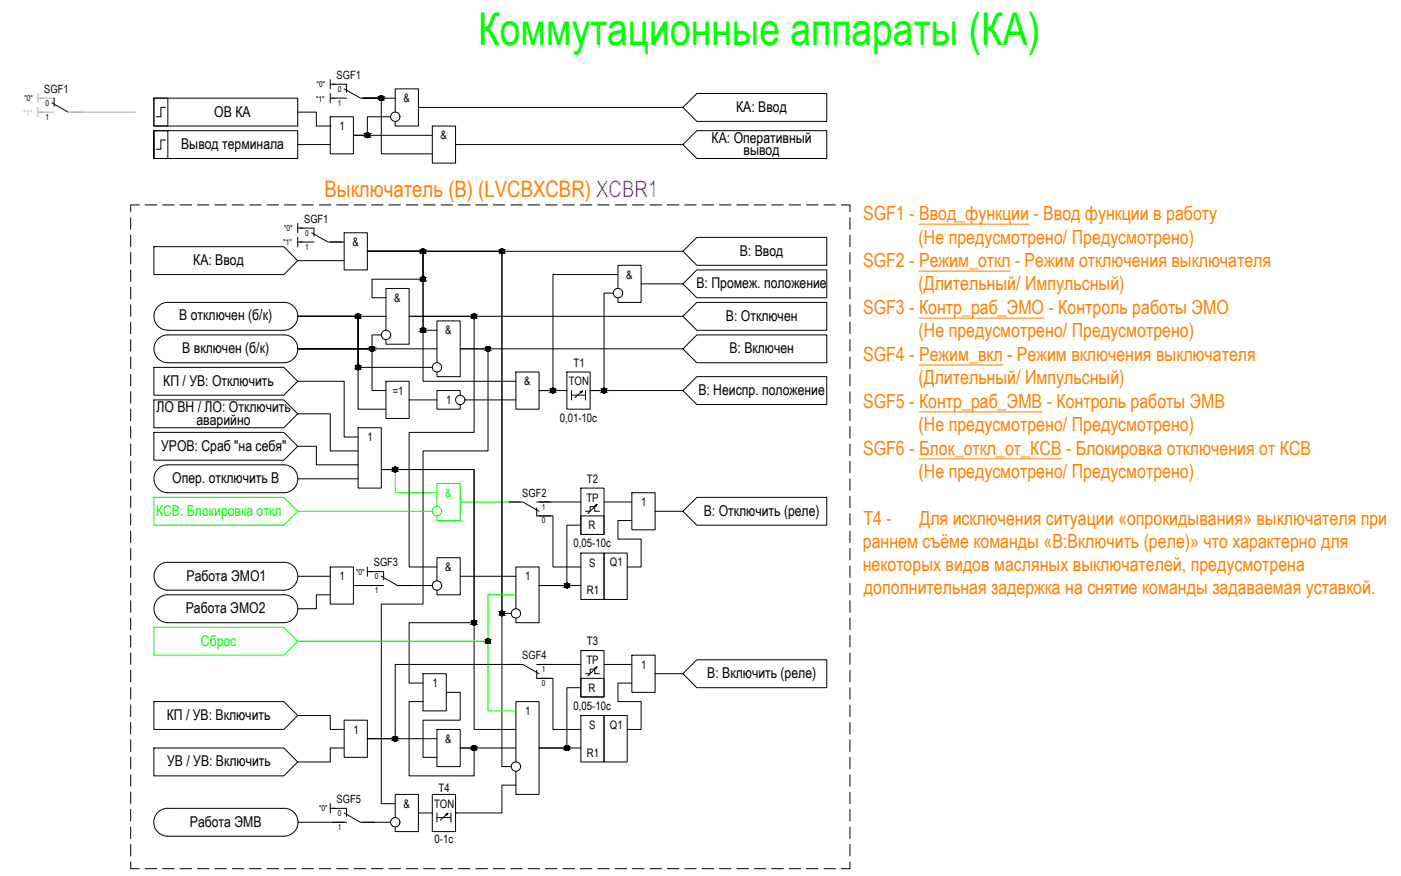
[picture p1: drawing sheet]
<svg xmlns="http://www.w3.org/2000/svg" width="806mm" height="504mm" viewBox="0 0 806 504" stroke-linecap="round" stroke-linejoin="round" font-family="sans-serif">
<!-- layer: 0 -->
<g fill="none" stroke="#0f0" stroke-width=".58">
<path d="M219 270h8v13h24M89 286h74l8 8-8 8h-74zM171 294h78M251 291v-13h14v21h-14v-2M265 289h34M297 342h-16v27h-110h110v40h16M89 361h74l8 8-8 8h-74z"/>
<circle cx="251" cy="294" r="2.7"/>
</g>
<g fill="none" stroke="#000" stroke-width=".58">
<path d="M30 59l9 5M31 56v5M191 48h8v5M191 56h8M198 51l9 5h8M173 131h8v5M173 139h8M179 134l10 5h8M293 289h8l9 5M309 292v5h8M309 289h8M213 329h8v4"/>
<path d="M213 337h8M219 331l10 6h8M293 382h8l9 5M309 386v4h8M309 382h8M191 465h8v5M191 473h8M198 468l9 5h8"/>
</g>
<!-- layer: 0 -->
<g fill="none" stroke="#000" stroke-width=".58">
<path d="M89 56h82v16h-82zM89 56h8v16h-8zM190 46v5M190 54v5M190 48h3M190 56h3M227 56h-18h10v32h30M89 75v16h8v-16h-8h82v16h-82zM95 62h-2v5h-3M171 64h11v8h8M190 72h.1M190 67h13v21h-13z"/>
<path d="M225 67h-14v11h-8h46M227 64v-13h14v21h-14v-2M241 62h152M249 72h13v22h-13zM393 62l8-8h75v16h-75zM95 80h-2v6h-3M171 83h19M262 83h131M393 83l8-8h75v16h-75zM80 118h-5v4M84 118h6M94 118h6"/>
<path d="M104 118h6M114 118h6M124 118h6M134 118h6M144 118h6M154 118h6M164 118h6M174 118h6M184 118h6M194 118h6M204 118h6M214 118h6"/>
<path d="M224 118h6M234 118h6M244 118h6M254 118h6M264 118h6M274 118h6M284 118h6M294 118h6M304 118h6M314 118h6M324 118h7M334 118h7"/>
<path d="M344 118h7M354 118h7M364 118h7M374 118h7M384 118h7M394 118h7M404 118h7M414 118h7M424 118h7M434 118h7M444 118h7M454 118h7"/>
<path d="M464 118h7M474 118h7M484 118h5v4M75 125v7M75 135v7M171 129v5M171 137v5M171 131h3M171 139h3M190 139h8M198 134h13v21h-13zM489 125v7"/>
<path d="M489 135v7M75 145v7M75 155v7M89 142h74l8 8-8 8h-74zM171 150h27M211 145h78v208h5M211 145h78v296h5M211 145h32v16h-29v10h8M211 145h32v45h8M211 145h32v74h54M211 145h182M356 158h-38v67h-8h16"/>
<path d="M393 145l8-8h75v16h-75zM401 155h75v16h-75l-8-8zM489 145v7M489 155v7M75 165v7M75 175v7M97 174h66M97 174a8 8 0 0 0-8 8 8 8 0 0 0 8 8h66M163 174a8 8 0 0 1 8 8 8 8 0 0 1-8 8M353 169h-5v56h-8h53M356 166v-13h13v21h-13v-3M369 163h24"/>
<path d="M489 165v7M489 175v7M75 185v7M75 195v7M163 193h-66a8 8 0 0 0-8 8 8 8 0 0 0 8 8h66M163 193a8 8 0 0 1 8 8 8 8 0 0 1-8 8M171 182h51M219 193h-5v8h-43h80M222 190v-24h13v32h-13v-3M393 182h-158h38v67h-38v77h16M393 182l8-8h75v16h-75zM489 185v7"/>
<path d="M489 195v7M75 205v7M75 215v7M89 211h74l8 8-8 8h-74zM171 201h43v24h8M171 219h27v32h8M222 219h13v22h-13zM249 211h-43v-29h-35h35v53h16M251 209v-24h14v32h-14v-3M297 214h13v21h-13zM326 214h14v21h-14zM393 201h-128h16v58h-38v88h-24v115h8"/>
<path d="M393 201l8-8h75v16h-75zM401 217h75v16h-75l-8-8zM489 205v7M489 215v7M75 225v7M75 235v7M89 230h74l8 8-8 8h-74zM171 238h19v21h16M235 230h16M265 227v-2h-14v10h14v-2M267 230h30M329 225v5"/>
<path d="M329 227h8M334 225h1l-4 4M335 225l-1 1M337 225v5M340 225h.1M489 225v7M489 235v7M75 245v7M75 255v7M89 249h74l8 8-8 8h-74zM171 257h11v10h24M206 246h13v35h-13z"/>
<path d="M489 245v7M489 255v7M75 265v7M75 275v7M163 267h-66a8 8 0 0 0-8 8 8 8 0 0 0 8 8h66M163 267a8 8 0 0 1 8 8 8 8 0 0 1-8 8M171 275h35M489 265v7M489 275v7M75 285v7M75 295v7M310 297h8v29h16"/>
<path d="M310 289h24M334 281h14v26h-14zM334 297h14v10h-14zM337 294h3v-3h2v3h3M342 291l2-1-1 1M344 290l-6 5M348 289h16M364 299h-8v11h13v16h-8M364 283h13v22h-13zM377 294h16M401 286h75v16h-75l-8-8zM489 285v7"/>
<path d="M489 295v7M75 305v7M75 315v7M334 302h-8v35h-16h24M334 318h14v27h-14zM348 318h13v27h-13zM489 305v7M489 315v7M75 325v7M75 335v7M163 323h-66a8 8 0 0 0-8 8 8 8 0 0 0 8 8h66M163 323a8 8 0 0 1 8 8 8 8 0 0 1-8 8"/>
<path d="M171 331h19M190 326h13v21h-13zM203 337h16M211 326v5M211 329h3M230 337h19M251 334v-13h14v21h-14v-3M265 331h32M489 325v7M489 335v7M75 345v7M75 355v7"/>
<path d="M97 342h66M97 342a8 8 0 0 0-8 8 8 8 0 0 0 8 8h66M163 342a8 8 0 0 1 8 8 8 8 0 0 1-8 8M190 342h-8v8h-11M297 350v-24h13v32h-13v-3M489 345v7M489 355v7M75 365v7M75 376v6M334 374h14v27h-14zM364 377h13v21h-13zM489 365v7"/>
<path d="M489 376v6M75 386v6M75 396v6M243 393h-8v-35h38v-88h-54h54v150h24M243 387h14v22h-14zM257 398h8v16h-22v22h8M299 382h-72v43h-16h40M310 390h8v30h16M310 382h24M334 390h14v11h-14zM334 396h-8v34h-16h24M337 387h3v-2h2v2h3"/>
<path d="M342 384h2l-1 1M344 384l-6 5M348 382h16M364 393h-8v11h13v16h-8M377 387h16M393 387l8-8h75v17h-75zM489 386v6M489 396v6M75 406v6M75 416v6M89 404h74l8 8-8 8h-74zM171 412h19v8h8"/>
<path d="M198 414h13v22h-13zM243 404h-8v42h38v-16h-8h32M251 420h14v21h-14zM334 412h14v26h-14zM348 412h13v26h-13zM489 406v6M489 416v6M75 426v6M75 436v6M89 430h74l8 8-8 8h-74zM198 430h-8v8h-19M297 438v-34h13v53h-13v-13"/>
<path d="M489 426v6M489 436v6M75 446v6M75 456v6M249 457h13v21h-13zM297 452h-8v16h-27M489 446v6M489 456v6M75 466v6M75 476v6M97 465h66M97 465a8 8 0 0 0-9 8 8 8 0 0 0 9 8h66"/>
<path d="M163 465a8 8 0 0 1 8 8 8 8 0 0 1-8 8M171 473h27M190 462v6M190 465h3M209 473h16M227 470v-13h14v21h-14v-2M241 468h8M251 468v5M251 470h8M256 468h2l-5 4M258 468l-1 1M259 468v5"/>
<path d="M262 468h.1M489 466v6M489 476v6M75 486v6M75 496v4h5M84 500h6M94 500h6M104 500h6M114 500h6M124 500h6M134 500h6M144 500h6"/>
<path d="M154 500h6M164 500h6M174 500h6M184 500h6M194 500h6M204 500h6M214 500h6M224 500h6M234 500h6M244 500h6M254 500h6M264 500h6"/>
<path d="M274 500h6M284 500h6M294 500h6M304 500h6M314 500h6M324 500h7M334 500h7M344 500h7M354 500h7M364 500h7M374 500h7M384 500h7"/>
<path d="M394 500h7M404 500h7M414 500h7M424 500h7M434 500h7M444 500h7M454 500h7M464 500h7M474 500h7M489 496v4h-5M489 486v6"/>
<circle cx="219" cy="56" r="1.3"/>
<circle cx="211" cy="78" r="1.3"/>
<circle cx="227" cy="67" r="2.7"/>
<circle cx="243" cy="145" r="1.3"/>
<circle cx="289" cy="145" r="1.3"/>
<circle cx="243" cy="161" r="1.3"/>
<circle cx="356" cy="169" r="2.7"/>
<circle cx="206" cy="182" r="1.3"/>
<circle cx="222" cy="193" r="2.7"/>
<circle cx="243" cy="190" r="1.3"/>
<circle cx="273" cy="182" r="1.3"/>
<circle cx="206" cy="211" r="1.3"/>
<circle cx="214" cy="201" r="1.3"/>
<circle cx="251" cy="211" r="2.7"/>
<circle cx="281" cy="201" r="1.3"/>
<circle cx="265" cy="230" r="2.7"/>
<circle cx="318" cy="225" r="1.3"/>
<circle cx="348" cy="225" r="1.3"/>
<circle cx="227" cy="270" r="1.3"/>
<circle cx="251" cy="337" r="2.7"/>
<circle cx="326" cy="337" r="1.3"/>
<circle cx="273" cy="358" r="1.3"/>
<circle cx="289" cy="353" r="1.3"/>
<circle cx="297" cy="353" r="2.7"/>
<circle cx="281" cy="369" r="1.3"/>
<circle cx="227" cy="425" r="1.3"/>
<circle cx="273" cy="430" r="1.3"/>
<circle cx="326" cy="430" r="1.3"/>
<circle cx="297" cy="441" r="2.7"/>
<circle cx="227" cy="473" r="2.7"/>
</g>
<g fill="#000" stroke="#000" stroke-width=".58">
<path d="M219 58h1zM211 79h1zM243 146h1zM288 143h1zM243 162h1zM206 183h1zM243 191h1zM272 183h1zM272 181h1zM280 199h1zM206 213h1zM214 202h1z"/>
<path d="M280 202h1zM318 226h1zM347 226h1zM227 271h1zM326 335v1zM326 338h1zM272 359h1zM272 357h1zM289 351v1zM288 352h1zM280 370h1zM280 368h1z"/>
<path d="M227 426h1zM272 432h1zM272 429h1z"/>
<path d="M219 55h1zM219 55h1z"/>
<path d="M219 55h1zM219 55h1z"/>
<path d="M219 55h1zM219 55h1z"/>
<path d="M219 58h1zM219 58h1z"/>
<path d="M219 55h1zM219 55h1z"/>
<path d="M219 58h1zM219 58h1z"/>
<path d="M219 55h1zM219 55h1z"/>
<path d="M219 58h1zM219 58h1z"/>
<path d="M219 55h1zM218 55h2z"/>
<path d="M219 58h1zM219 58h1z"/>
<path d="M218 55l2 1zM218 55l2 1z"/>
<path d="M218 57h2zM218 57l2 1z"/>
<path d="M218 56h2zM218 56h2z"/>
<path d="M218 57h2zM218 57h2z"/>
<path d="M218 56h2zM218 56h2z"/>
<path d="M218 57h2zM218 57h2z"/>
<path d="M218 56h3zM218 56h3z"/>
<path d="M218 57h2zM218 57h2z"/>
<path d="M218 56h3zM218 56h3z"/>
<path d="M218 57h3zM218 57h2z"/>
<path d="M218 56h3zM218 56h3z"/>
<path d="M218 57h3zM218 57h3z"/>
<path d="M218 56h3zM218 56h3z"/>
<path d="M218 57h3zM218 57h3z"/>
<path d="M218 56h3zM218 56h3z"/>
<path d="M218 56h3zM218 56h3z"/>
<path d="M218 56l3 1zM218 56l3 1z"/>
<path d="M218 57h3zM218 57h3z"/>
<path d="M218 57h3zM218 57h3z"/>
<path d="M211 77h1zM211 77h1z"/>
<path d="M211 77h1zM211 77h1z"/>
<path d="M211 77h1zM211 77h1z"/>
<path d="M211 79h1zM211 79h1z"/>
<path d="M211 77h1zM211 77h1z"/>
<path d="M211 79h1zM211 79h1z"/>
<path d="M211 77h1zM211 77h1z"/>
<path d="M211 79h1zM211 79h1z"/>
<path d="M211 77h1zM211 77h1z"/>
<path d="M211 79h1zM211 79h1z"/>
<path d="M210 77h2zM210 77h2z"/>
<path d="M210 79h2zM210 79h2z"/>
<path d="M210 77h2zM210 77h2z"/>
<path d="M210 79h2zM210 79h2z"/>
<path d="M210 77h2zM210 77h2z"/>
<path d="M210 79h2zM210 79h2z"/>
<path d="M210 77h3zM210 77h3z"/>
<path d="M210 79h2zM210 79h2z"/>
<path d="M210 77h3zM210 77h3z"/>
<path d="M210 78h3zM210 78l2 1z"/>
<path d="M210 77h3zM210 77h3z"/>
<path d="M210 78h3zM210 78h3z"/>
<path d="M210 77l3 1zM210 77l3 1z"/>
<path d="M210 78h3zM210 78h3z"/>
<path d="M210 78h3zM210 78h3z"/>
<path d="M210 78h3zM210 78h3z"/>
<path d="M210 78h3zM210 78h3z"/>
<path d="M210 78h3zM210 78h3z"/>
<path d="M210 78h3zM210 78h3z"/>
<path d="M243 143h1zM243 143h1z"/>
<path d="M243 159h1zM243 159h1z"/>
<path d="M243 143h1zM243 143h1z"/>
<path d="M243 159h1zM243 159h1z"/>
<path d="M243 143h1zM243 143h1z"/>
<path d="M243 146h1zM243 146h1z"/>
<path d="M243 159h1zM243 159h1z"/>
<path d="M243 143h1zM243 143h1z"/>
<path d="M243 146h1zM243 146h1z"/>
<path d="M243 159h1zM243 159h1z"/>
<path d="M243 143h1zM243 143h1z"/>
<path d="M243 146h1zM243 146h1z"/>
<path d="M243 159h1zM243 159h1z"/>
<path d="M243 143l1 1zM243 143l1 1z"/>
<path d="M243 146h1zM243 146h1z"/>
<path d="M243 159l1 1zM243 159l1 1z"/>
<path d="M243 144h1zM243 144h1z"/>
<path d="M243 146h1zM243 146h1z"/>
<path d="M243 160h1zM243 160h1z"/>
<path d="M242 144h2zM242 144h2z"/>
<path d="M242 145h2zM242 145l2 1z"/>
<path d="M242 160h2zM242 160h2z"/>
<path d="M242 144h3zM242 144h3z"/>
<path d="M242 145h2zM242 145h2z"/>
<path d="M242 160h3zM242 160h3z"/>
<path d="M242 144h3zM242 144h3z"/>
<path d="M242 145h3zM242 145h2z"/>
<path d="M242 160h3zM242 160h3z"/>
<path d="M242 144h3zM242 144h3z"/>
<path d="M242 145h3zM242 145h3z"/>
<path d="M242 160h3zM242 160h3z"/>
<path d="M242 144h3zM242 144h3z"/>
<path d="M242 144h3zM242 144h3z"/>
<path d="M242 145h3zM242 145h3z"/>
<path d="M242 145h3zM242 145h3z"/>
<path d="M242 144h3zM242 144h3z"/>
<path d="M242 144l3 1zM242 144l3 1z"/>
<path d="M242 145h3zM242 145h3z"/>
<path d="M242 145h3zM242 145h3z"/>
<path d="M242 145h3zM242 145h3z"/>
<path d="M288 143h1zM288 143h1z"/>
<path d="M288 146h1zM288 146h1z"/>
<path d="M288 143h1zM288 143h1z"/>
<path d="M288 146h1zM288 146h1z"/>
<path d="M288 143h2zM288 143h2z"/>
<path d="M288 146h1zM288 146h1z"/>
<path d="M288 143l2 1zM288 143l2 1z"/>
<path d="M288 146h2zM288 146h1z"/>
<path d="M288 144h2zM288 144h2z"/>
<path d="M288 146h2zM288 146h2z"/>
<path d="M288 144h2zM288 144h2z"/>
<path d="M288 145h2zM288 145l2 1z"/>
<path d="M288 144h2zM288 144h2z"/>
<path d="M288 145h2zM288 145h2z"/>
<path d="M288 144h2zM288 144h2z"/>
<path d="M288 145h2zM288 145h2z"/>
<path d="M288 144h2zM288 144h2z"/>
<path d="M288 145h2zM288 145h2z"/>
<path d="M288 144h2zM288 144h2z"/>
<path d="M288 144h2zM288 144h2z"/>
<path d="M288 145h2zM288 145h2z"/>
<path d="M288 145h2zM288 145h2z"/>
<path d="M288 144h2zM288 144h2z"/>
<path d="M288 145h2zM288 145h2z"/>
<path d="M287 144l3 1zM287 144l3 1z"/>
<path d="M287 145h3zM287 145h3z"/>
<path d="M287 145h3zM287 145h3z"/>
<path d="M243 162h1zM243 162h1z"/>
<path d="M243 162h1zM243 162h1z"/>
<path d="M243 162h1zM243 162h1z"/>
<path d="M243 162h1zM243 162h1z"/>
<path d="M243 162h1zM243 162h1z"/>
<path d="M242 162h2zM242 162h2z"/>
<path d="M242 161h2zM242 161l2 1z"/>
<path d="M242 161h3zM242 161h2z"/>
<path d="M242 161h3zM242 161h3z"/>
<path d="M242 160h3zM242 160h3z"/>
<path d="M242 160h3zM242 160h3z"/>
<path d="M242 161h3zM242 161h3z"/>
<path d="M242 161h3zM242 161h3z"/>
<path d="M242 160h3zM242 160h3z"/>
<path d="M242 160l3 1zM242 160l3 1z"/>
<path d="M242 161h3zM242 161h3z"/>
<path d="M242 161h3zM242 161h3z"/>
<path d="M242 161h3zM242 161h3z"/>
<path d="M206 181h1zM206 181h1z"/>
<path d="M206 181h1zM205 181h2z"/>
<path d="M205 181h2zM205 181h2z"/>
<path d="M205 183h2zM205 183h2z"/>
<path d="M205 181h2zM205 181h2z"/>
<path d="M205 183h2zM205 183h2z"/>
<path d="M205 181h2zM205 181h2z"/>
<path d="M205 183h2zM205 183h2z"/>
<path d="M205 181h2zM205 181h2z"/>
<path d="M205 183h2zM205 183h2z"/>
<path d="M205 181h2zM205 181h2z"/>
<path d="M205 183h2zM205 183h2z"/>
<path d="M205 181h2zM205 181h2z"/>
<path d="M205 183h2zM205 183h2z"/>
<path d="M205 181h2zM205 181h2z"/>
<path d="M205 183h2zM205 183h2z"/>
<path d="M205 181l2 1zM205 181l2 1z"/>
<path d="M205 182h2zM205 182h2z"/>
<path d="M205 182h2zM205 182h2z"/>
<path d="M205 182h2zM205 182l2 1z"/>
<path d="M205 182h2zM205 182h2z"/>
<path d="M205 182h2zM205 182h2z"/>
<path d="M205 182h2zM205 182h2z"/>
<path d="M205 182h2zM205 182h2z"/>
<path d="M205 182h2zM205 182h2z"/>
<path d="M214 199h1zM214 199h1z"/>
<path d="M214 199h1zM213 199h2z"/>
<path d="M213 199l2 1zM213 200h2z"/>
<path d="M213 200h2zM213 200h2z"/>
<path d="M213 200h2zM213 200h2z"/>
<path d="M213 200h2zM213 200h2z"/>
<path d="M213 200h2zM213 200h2z"/>
<path d="M213 200h2zM213 200h2z"/>
<path d="M213 200h2zM213 200h2z"/>
<path d="M243 189h1zM243 189h1z"/>
<path d="M243 189h1zM243 189h1z"/>
<path d="M243 189h1zM243 189h1z"/>
<path d="M243 191h1zM243 191h1z"/>
<path d="M243 189h1zM243 189h1z"/>
<path d="M243 191h1zM243 191h1z"/>
<path d="M243 189h1zM243 189h1z"/>
<path d="M243 191h1zM243 191h1z"/>
<path d="M243 189h1zM243 189h1z"/>
<path d="M243 191h1zM243 191h1z"/>
<path d="M243 189h1zM243 189h1z"/>
<path d="M243 191h1zM243 191h1z"/>
<path d="M242 189h2zM242 189h2z"/>
<path d="M242 191h2zM242 191h2z"/>
<path d="M242 189h3zM242 189h3z"/>
<path d="M242 191h2zM242 191h2z"/>
<path d="M242 189h3zM242 189h3z"/>
<path d="M242 191h3zM242 191h2z"/>
<path d="M242 189h3zM242 189h3z"/>
<path d="M242 191h3zM242 191h3z"/>
<path d="M242 189l3 1zM242 189l3 1z"/>
<path d="M242 190h3zM242 190h3z"/>
<path d="M242 190h3zM242 190h3z"/>
<path d="M242 190h3zM242 190l3 1z"/>
<path d="M242 190h3zM242 190h3z"/>
<path d="M242 190h3zM242 190h3z"/>
<path d="M242 190h3zM242 190h3z"/>
<path d="M242 190h3zM242 190h3z"/>
<path d="M242 190h3zM242 190h3z"/>
<path d="M272 181h1zM272 181h1z"/>
<path d="M272 181h1zM272 181h1z"/>
<path d="M272 183h1zM272 183h1z"/>
<path d="M272 181h1zM272 181h1z"/>
<path d="M272 183h1zM272 183h1z"/>
<path d="M272 181h2zM272 181h2z"/>
<path d="M272 183h1zM272 183h1z"/>
<path d="M272 181h2zM272 181h2z"/>
<path d="M272 183h2zM272 183h1z"/>
<path d="M272 181h2zM272 181h2z"/>
<path d="M272 183h2zM272 183h2z"/>
<path d="M272 181h2zM272 181h2z"/>
<path d="M272 183h2zM272 183h2z"/>
<path d="M272 181h2zM272 181h2z"/>
<path d="M272 183h2zM272 183h2z"/>
<path d="M272 181h2zM272 181h2z"/>
<path d="M272 183h2zM272 183h2z"/>
<path d="M272 181h2zM272 181h2z"/>
<path d="M272 183h2zM272 183h2z"/>
<path d="M272 181l2 1zM272 181l2 1z"/>
<path d="M272 182h2zM272 182l2 1z"/>
<path d="M271 182h3zM271 182h3z"/>
<path d="M271 182h3zM271 182h3z"/>
<path d="M271 182h3zM271 182h3z"/>
<path d="M271 182h3zM271 182h3z"/>
<path d="M271 182h3zM271 182h3z"/>
<path d="M271 182h3zM271 182h3z"/>
<path d="M271 182h3zM271 182h3z"/>
<path d="M280 199h1zM280 199h1z"/>
<path d="M280 199h1zM280 199h1z"/>
<path d="M280 199h1zM280 199h1z"/>
<path d="M280 199l2 1zM280 200h2z"/>
<path d="M280 200h2zM280 200h2z"/>
<path d="M280 200h2zM280 200h2z"/>
<path d="M280 200h2zM280 200h2z"/>
<path d="M280 200h2zM280 200h2z"/>
<path d="M280 200h2zM280 200h2z"/>
<path d="M280 200h2zM280 200h2z"/>
<path d="M206 210h1zM206 210h1z"/>
<path d="M206 210h1zM205 210h2z"/>
<path d="M205 210h2zM205 210h2z"/>
<path d="M205 212h2zM205 212l2 1z"/>
<path d="M205 210h2zM205 210h2z"/>
<path d="M205 212h2zM205 212h2z"/>
<path d="M205 210h2zM205 210h2z"/>
<path d="M205 212h2zM205 212h2z"/>
<path d="M205 210h2zM205 210h2z"/>
<path d="M205 212h2zM205 212h2z"/>
<path d="M205 210l2 1zM205 210l2 1z"/>
<path d="M205 212h2zM205 212h2z"/>
<path d="M205 211h2zM205 211h2z"/>
<path d="M205 212h2zM205 212h2z"/>
<path d="M205 211h2zM205 211h2z"/>
<path d="M205 212h2zM205 212h2z"/>
<path d="M205 211h2zM205 211h2z"/>
<path d="M205 211h2zM205 211h2z"/>
<path d="M205 212h2zM205 212h2z"/>
<path d="M205 212h2zM205 212h2z"/>
<path d="M205 211h2zM205 211h2z"/>
<path d="M205 212h2zM205 212h2z"/>
<path d="M205 211h2zM205 211h2z"/>
<path d="M205 211h2zM205 211h2z"/>
<path d="M205 211h2zM205 211l2 1z"/>
<path d="M213 202h2zM213 202h2z"/>
<path d="M213 202h2zM213 202h2z"/>
<path d="M213 202h2zM213 202h2z"/>
<path d="M213 202h2zM213 202h2z"/>
<path d="M213 201h2zM213 201l2 1z"/>
<path d="M213 201h2zM213 201h2z"/>
<path d="M213 201h2zM213 201h2z"/>
<path d="M213 200h2zM213 200h2z"/>
<path d="M213 201h2zM213 201h2z"/>
<path d="M213 200h2zM213 200h2z"/>
<path d="M213 200l2 1zM213 200l2 1z"/>
<path d="M213 201h2zM213 201h2z"/>
<path d="M213 201h2zM213 201h2z"/>
<path d="M213 201h2zM213 201h2z"/>
<path d="M213 201h2zM213 201h2z"/>
<path d="M213 201h2zM213 201h2z"/>
<path d="M280 202h1zM280 202h1z"/>
<path d="M280 202h1zM280 202h1z"/>
<path d="M280 202h1zM280 202h1z"/>
<path d="M280 202h2zM280 202h1z"/>
<path d="M280 202h2zM280 202h2z"/>
<path d="M280 202h2zM280 202h2z"/>
<path d="M280 201h2zM280 201l2 1z"/>
<path d="M280 201h2zM280 201h2z"/>
<path d="M280 201h2zM280 201h2z"/>
<path d="M280 200h2zM280 200h2z"/>
<path d="M280 201h2zM280 201h2z"/>
<path d="M279 200h3zM279 200h3z"/>
<path d="M279 201h3zM279 201h3z"/>
<path d="M279 200l3 1zM279 200l3 1z"/>
<path d="M279 201h3zM279 201h3z"/>
<path d="M279 201h3zM279 201h3z"/>
<path d="M279 201h3zM279 201h3z"/>
<path d="M279 201h3zM279 201h3z"/>
<path d="M318 223h1zM318 223h1z"/>
<path d="M318 223h1zM318 223h1z"/>
<path d="M318 223h1zM317 223h2z"/>
<path d="M318 226h1zM318 226h1z"/>
<path d="M317 223l2 1zM317 223l2 1z"/>
<path d="M317 226h2zM317 226h2z"/>
<path d="M317 224h2zM317 224h2z"/>
<path d="M317 226h2zM317 226h2z"/>
<path d="M317 224h2zM317 224h2z"/>
<path d="M317 226h2zM317 226h2z"/>
<path d="M317 224h2zM317 224h2z"/>
<path d="M317 226h2zM317 226h2z"/>
<path d="M317 224h2zM317 224h2z"/>
<path d="M317 225h2zM317 225l2 1z"/>
<path d="M317 224h2zM317 224h2z"/>
<path d="M317 225h2zM317 225h2z"/>
<path d="M317 224h2zM317 224h2z"/>
<path d="M317 225h2zM317 225h2z"/>
<path d="M317 224h2zM317 224h2z"/>
<path d="M317 225h2zM317 225h2z"/>
<path d="M317 224h2zM317 224h2z"/>
<path d="M317 225h2zM317 225h2z"/>
<path d="M317 224l2 1zM317 224l2 1z"/>
<path d="M317 225h3zM317 225h3z"/>
<path d="M317 225h2zM317 225h2z"/>
<path d="M317 225h2zM317 225h2z"/>
<path d="M317 225h3zM317 225h2z"/>
<path d="M347 223h1zM347 223h1z"/>
<path d="M347 223h1zM347 223h1z"/>
<path d="M347 223h1zM347 223h1z"/>
<path d="M347 226h1zM347 226h1z"/>
<path d="M347 223h1zM347 223h1z"/>
<path d="M347 226h1zM347 226h1z"/>
<path d="M347 223l1 1zM347 223l1 1z"/>
<path d="M347 226h1zM347 226h1z"/>
<path d="M347 224h1zM347 224h1z"/>
<path d="M347 226h1zM347 226h1z"/>
<path d="M347 224h2zM347 224h2z"/>
<path d="M347 226h1zM347 226h1z"/>
<path d="M347 224h2zM347 224h2z"/>
<path d="M347 226h2zM347 226h1z"/>
<path d="M346 224h3zM346 224h3z"/>
<path d="M346 225h3zM346 225l3 1z"/>
<path d="M346 224h3zM346 224h3z"/>
<path d="M346 225h3zM346 225h3z"/>
<path d="M346 224h3zM346 224h3z"/>
<path d="M346 225h3zM346 225h3z"/>
<path d="M346 224h3zM346 224h3z"/>
<path d="M346 225h3zM346 225h3z"/>
<path d="M346 224h3zM346 224h3z"/>
<path d="M346 225h3zM346 225h3z"/>
<path d="M346 224l3 1zM346 224l3 1z"/>
<path d="M346 225h3zM346 225h3z"/>
<path d="M346 225h3zM346 225h3z"/>
<path d="M346 225h3zM346 225h3z"/>
<path d="M346 225h3zM346 225h3z"/>
<path d="M227 269h1zM227 269h1z"/>
<path d="M227 269h1zM227 269h1z"/>
<path d="M227 269h1zM227 269h1z"/>
<path d="M227 271h1zM227 271h1z"/>
<path d="M227 269h1zM227 269h1z"/>
<path d="M227 271h1zM227 271h1z"/>
<path d="M227 269h1zM227 269h1z"/>
<path d="M227 271h1zM227 271h1z"/>
<path d="M227 269h1zM226 269h2z"/>
<path d="M227 271h1zM227 271h1z"/>
<path d="M226 269h2zM226 269h2z"/>
<path d="M226 271h2zM226 271h2z"/>
<path d="M226 269h2zM226 269h2z"/>
<path d="M226 271h2zM226 271h2z"/>
<path d="M226 269h2zM226 269h2z"/>
<path d="M226 271h2zM226 271h2z"/>
<path d="M226 269h3zM226 269h3z"/>
<path d="M226 271h2zM226 271h2z"/>
<path d="M226 269l3 1zM226 269l3 1z"/>
<path d="M226 271h3zM226 271h2z"/>
<path d="M226 270h3zM226 270h3z"/>
<path d="M226 271h3zM226 271h3z"/>
<path d="M226 270h3zM226 270h3z"/>
<path d="M226 270h3zM226 270l3 1z"/>
<path d="M226 270h3zM226 270h3z"/>
<path d="M226 270h3zM226 270h3z"/>
<path d="M226 270h3zM226 270h3z"/>
<path d="M226 270h3zM226 270h3z"/>
<path d="M226 270h3zM226 270h3z"/>
<path d="M326 336h1zM326 336h1z"/>
<path d="M326 336h1zM326 336h1z"/>
<path d="M326 336h1zM326 336h1z"/>
<path d="M326 338h1zM326 338h1z"/>
<path d="M326 336h1zM325 336h2z"/>
<path d="M326 338h1zM326 338h1z"/>
<path d="M325 336h2zM325 336h2z"/>
<path d="M325 338h2zM325 338h2z"/>
<path d="M325 336h2zM325 336h2z"/>
<path d="M325 338h2zM325 338h2z"/>
<path d="M325 336h2zM325 336h2z"/>
<path d="M325 338h2zM325 338h2z"/>
<path d="M325 336h2zM325 336h2z"/>
<path d="M325 338h2zM325 338h2z"/>
<path d="M325 336h2zM325 336h2z"/>
<path d="M325 337h2zM325 337l2 1z"/>
<path d="M325 336h2zM325 336h2z"/>
<path d="M325 337h2zM325 337h2z"/>
<path d="M325 336h2zM325 336h2z"/>
<path d="M325 336l2 1zM325 336l2 1z"/>
<path d="M325 337h2zM325 337h2z"/>
<path d="M325 337h2zM325 337h2z"/>
<path d="M325 337h3zM325 337h3z"/>
<path d="M325 337h2zM325 337h2z"/>
<path d="M325 337h3zM325 337h3z"/>
<path d="M325 337h3zM325 337h3z"/>
<path d="M325 337h3zM325 337h2z"/>
<path d="M272 357h1zM272 357h1z"/>
<path d="M272 357h1zM272 357h1z"/>
<path d="M272 359h1zM272 359h1z"/>
<path d="M272 357h1zM272 357h1z"/>
<path d="M272 359h1zM272 359h1z"/>
<path d="M272 357h2zM272 357h2z"/>
<path d="M272 359h1zM272 359h1z"/>
<path d="M272 357h2zM272 357h2z"/>
<path d="M272 359h2zM272 359h1z"/>
<path d="M272 357h2zM272 357h2z"/>
<path d="M272 359h2zM272 359h2z"/>
<path d="M272 357h2zM272 357h2z"/>
<path d="M272 359h2zM272 359h2z"/>
<path d="M272 357h2zM272 357h2z"/>
<path d="M272 359h2zM272 359h2z"/>
<path d="M272 357l2 1zM272 357l2 1z"/>
<path d="M272 359h2zM272 359h2z"/>
<path d="M272 358h2zM272 358h2z"/>
<path d="M272 359h2zM272 359h2z"/>
<path d="M272 358h2zM272 358h2z"/>
<path d="M272 359h2zM272 359h2z"/>
<path d="M271 358h3zM271 358h3z"/>
<path d="M271 359h3zM271 359h3z"/>
<path d="M271 358h3zM271 358h3z"/>
<path d="M271 358h3zM271 358h3z"/>
<path d="M271 358h3zM271 358h3z"/>
<path d="M271 358h3zM271 358l3 1z"/>
<path d="M271 358h3zM271 358h3z"/>
<path d="M288 352h1zM288 352h1z"/>
<path d="M288 354h1zM288 354h1z"/>
<path d="M288 352h1zM288 352h1z"/>
<path d="M288 354h1zM288 354h1z"/>
<path d="M288 352h2zM288 352h2z"/>
<path d="M288 354h1zM288 354h1z"/>
<path d="M288 352h2zM288 352h2z"/>
<path d="M288 354h2zM288 354h1z"/>
<path d="M288 352h2zM288 352h2z"/>
<path d="M288 354h2zM288 354h2z"/>
<path d="M288 352h2zM288 352h2z"/>
<path d="M288 354h2zM288 354h2z"/>
<path d="M288 352h2zM288 352h2z"/>
<path d="M288 354h2zM288 354h2z"/>
<path d="M288 352h2zM288 352h2z"/>
<path d="M288 354h2zM288 354h2z"/>
<path d="M288 352h2zM288 352h2z"/>
<path d="M288 353h2zM288 353l2 1z"/>
<path d="M288 352h2zM288 352h2z"/>
<path d="M288 352l2 1zM288 352l2 1z"/>
<path d="M288 353h2zM288 353h2z"/>
<path d="M288 353h2zM288 353h2z"/>
<path d="M288 353h2zM288 353h2z"/>
<path d="M288 353h2zM288 353h2z"/>
<path d="M287 353h3zM287 353h3z"/>
<path d="M287 353h3zM287 353h3z"/>
<path d="M287 353h3zM287 353h3z"/>
<path d="M280 368h1zM280 368h1z"/>
<path d="M280 368h1zM280 368h1z"/>
<path d="M280 370h1zM280 370h1z"/>
<path d="M280 368h1zM280 368h1z"/>
<path d="M280 370h1zM280 370h1z"/>
<path d="M280 368h2zM280 368h2z"/>
<path d="M280 370h1zM280 370h1z"/>
<path d="M280 368h2zM280 368h2z"/>
<path d="M280 370h2zM280 370h1z"/>
<path d="M280 368h2zM280 368h2z"/>
<path d="M280 370h2zM280 370h2z"/>
<path d="M280 368h2zM280 368h2z"/>
<path d="M280 370h2zM280 370h2z"/>
<path d="M280 368h2zM280 368h2z"/>
<path d="M280 370h2zM280 370h2z"/>
<path d="M280 368h2zM280 368h2z"/>
<path d="M280 370h2zM280 370h2z"/>
<path d="M280 368h2zM280 368h2z"/>
<path d="M280 369h2zM280 369l2 1z"/>
<path d="M280 368h2zM280 368h2z"/>
<path d="M280 369h2zM280 369h2z"/>
<path d="M279 368l3 1zM279 368l3 1z"/>
<path d="M279 369h3zM279 369h3z"/>
<path d="M279 369h3zM279 369h3z"/>
<path d="M279 369h3zM279 369h3z"/>
<path d="M279 369h3zM279 369h3z"/>
<path d="M279 369h3zM279 369h3z"/>
<path d="M279 369h3zM279 369h3z"/>
<path d="M227 424h1zM227 424h1z"/>
<path d="M227 424h1zM227 424h1z"/>
<path d="M227 424h1zM227 424h1z"/>
<path d="M227 426h1zM227 426h1z"/>
<path d="M227 424h1zM227 424h1z"/>
<path d="M227 426h1zM227 426h1z"/>
<path d="M227 424h1zM227 424h1z"/>
<path d="M227 426h1zM227 426h1z"/>
<path d="M227 424h1zM226 424h2z"/>
<path d="M227 426h1zM227 426h1z"/>
<path d="M226 424h2zM226 424h2z"/>
<path d="M226 426h2zM226 426h2z"/>
<path d="M226 424h2zM226 424h2z"/>
<path d="M226 426h2zM226 426h2z"/>
<path d="M226 424h2zM226 424h2z"/>
<path d="M226 426h2zM226 426h2z"/>
<path d="M226 424h3zM226 424h3z"/>
<path d="M226 426h2zM226 426h2z"/>
<path d="M226 424h3zM226 424h3z"/>
<path d="M226 426h3zM226 426h2z"/>
<path d="M226 424h3zM226 424h3z"/>
<path d="M226 425h3zM226 425l3 1z"/>
<path d="M226 424l3 1zM226 424l3 1z"/>
<path d="M226 425h3zM226 425h3z"/>
<path d="M226 425h3zM226 425h3z"/>
<path d="M226 425h3zM226 425h3z"/>
<path d="M226 425h3zM226 425h3z"/>
<path d="M226 425h3zM226 425h3z"/>
<path d="M226 425h3zM226 425h3z"/>
<path d="M272 429h1zM272 429h1z"/>
<path d="M272 429h1zM272 429h1z"/>
<path d="M272 431h1zM272 431l1 1z"/>
<path d="M272 429h1zM272 429h1z"/>
<path d="M272 431h1zM272 431h1z"/>
<path d="M272 429h2zM272 429h2z"/>
<path d="M272 431h1zM272 431h1z"/>
<path d="M272 429h2zM272 429h2z"/>
<path d="M272 431h2zM272 431h1z"/>
<path d="M272 429h2zM272 429h2z"/>
<path d="M272 431h2zM272 431h2z"/>
<path d="M272 429h2zM272 429h2z"/>
<path d="M272 431h2zM272 431h2z"/>
<path d="M272 429h2zM272 429h2z"/>
<path d="M272 431h2zM272 431h2z"/>
<path d="M272 429l2 1zM272 429l2 1z"/>
<path d="M272 431h2zM272 431h2z"/>
<path d="M272 430h2zM272 430h2z"/>
<path d="M272 431h2zM272 431h2z"/>
<path d="M272 430h2zM272 430h2z"/>
<path d="M272 431h2zM272 431h2z"/>
<path d="M271 430h3zM271 430h3z"/>
<path d="M271 431h3zM271 431h3z"/>
<path d="M271 430h3zM271 430h3z"/>
<path d="M271 430h3zM271 430h3z"/>
<path d="M271 430h3zM271 430h3z"/>
<path d="M271 430h3zM271 430l3 1z"/>
<path d="M271 430h3zM271 430h3z"/>
<path d="M326 429h1zM326 429h1z"/>
<path d="M326 429h1zM326 429h1z"/>
<path d="M326 431h1zM326 431v1z"/>
<path d="M326 429h1zM326 429h1z"/>
<path d="M326 431h1zM326 431h1z"/>
<path d="M326 429h1zM325 429h2z"/>
<path d="M326 431h1zM326 431h1z"/>
<path d="M325 429h2zM325 429h2z"/>
<path d="M325 431h2zM325 431h2z"/>
<path d="M325 429h2zM325 429h2z"/>
<path d="M325 431h2zM325 431h2z"/>
<path d="M325 429h2zM325 429h2z"/>
<path d="M325 431h2zM325 431h2z"/>
<path d="M325 429h2zM325 429h2z"/>
<path d="M325 431h2zM325 431h2z"/>
<path d="M325 429l2 1zM325 429l2 1z"/>
<path d="M325 431h2zM325 431h2z"/>
<path d="M325 430h2zM325 430h2z"/>
<path d="M325 431h2zM325 431h2z"/>
<path d="M325 430h2zM325 430h2z"/>
<path d="M325 430h2zM325 430h2z"/>
<path d="M325 431h2zM325 431h2z"/>
<path d="M325 431h2zM325 431h2z"/>
<path d="M325 430h3zM325 430h3z"/>
<path d="M325 430h2zM325 430l2 1z"/>
<path d="M325 430h3zM325 430h3z"/>
<path d="M325 430h3zM325 430h3z"/>
<path d="M325 430h3zM325 430h2z"/>
</g>
<path d="M23 56h8M23 64h8M39 64h8" fill="none" stroke="#f0f" stroke-width=".58"/>
<!-- layer: 0 -->
<path d="M22 54v5M22 56h2M22 62v5M22 64h2M40 64h38" fill="none" stroke="#f0f" stroke-width=".58"/>
<path d="M529 129h63M529 156h52M529 183h72M529 210h48M529 237h71M529 264h82" fill="none" stroke="#ff7f00" stroke-width=".58"/>
<text font-size="26.1" fill="#0f0" x="275" y="26">Коммутационные аппараты (КА)</text>
<text font-size="13.1" fill="#ff7f00" x="187" y="113">Выключатель (В) (LVCBXCBR) XCBR1</text>
<g font-size="11.2" fill="#ff7f00">
<text x="497" y="127">SGF1 - Ввод_функции - Ввод функции в работу</text>
<text x="529" y="140">(Не предусмотрено/ Предусмотрено)</text>
<text x="497" y="154">SGF2 - Режим_откл - Режим отключения выключателя</text>
<text x="529" y="167">(Длительный/ Импульсный)</text>
<text x="497" y="181">SGF3 - Контр_раб_ЭМО - Контроль работы ЭМО</text>
<text x="529" y="194">(Не предусмотрено/ Предусмотрено)</text>
<text x="497" y="208">SGF4 - Режим_вкл - Режим включения выключателя</text>
<text x="529" y="221">(Длительный/ Импульсный)</text>
<text x="497" y="235">SGF5 - Контр_раб_ЭМВ - Контроль работы ЭМВ</text>
<text x="529" y="248">(Не предусмотрено/ Предусмотрено)</text>
<text x="497" y="262">SGF6 - Блок_откл_от_КСВ - Блокировка отключения от КСВ</text>
<text x="529" y="275">(Не предусмотрено/ Предусмотрено)</text>
<text x="497" y="302">Т4 -</text>
<text x="529" y="302">Для исключения ситуации «опрокидывания» выключателя при</text>
<text x="496" y="315">раннем съёме команды «В:Включить (реле)» что характерно для</text>
<text x="496" y="329">некоторых видов масляных выключателей, предусмотрена</text>
<text x="497" y="342">дополнительная задержка на снятие команды задаваемая уставкой.</text>
</g>
<g font-size="8.6">
<text x="424" y="64">КА: Ввод</text>
<text x="123" y="67">ОВ КА</text>
<text x="409" y="82">КА: Оперативный</text>
<text x="104" y="86">Вывод терминала</text>
<text x="428" y="89">вывод</text>
<text x="426" y="147">В: Ввод</text>
<text x="111" y="152">КА: Ввод</text>
<text x="401" y="166">В: Промеж. положение</text>
<text x="103" y="184">В отключен (б/к)</text>
<text x="418" y="185">В: Отключен</text>
<text x="105" y="203">В включен (б/к)</text>
<text x="420" y="203">В: Включен</text>
<text x="94" y="222">КП / УВ: Отключить</text>
<text x="402" y="227">В: Неиспр. положение</text>
<text x="90" y="237">ЛО ВН / ЛО: Отключить</text>
<text x="113" y="244">аварийно</text>
<text x="93" y="259">УРОВ: Сраб &quot;на себя&quot;</text>
<text x="99" y="278">Опер. отключить В</text>
<text x="405" y="297">В: Отключить (реле)</text>
<text x="107" y="334">Работа ЭМО1</text>
<text x="107" y="353">Работа ЭМО2</text>
<text x="407" y="390">В: Включить (реле)</text>
<text x="96" y="414">КП / УВ: Включить</text>
<text x="96" y="441">УВ / УВ: Включить</text>
<text x="109" y="476">Работа ЭМВ</text>
</g>
<g font-size="8.6" fill="#0f0">
<text x="90" y="297">КСВ: Блокировка откл</text>
<text x="116" y="371">Сброс</text>
</g>
<g font-size="6.7">
<text x="232" y="59">&amp;</text>
<text x="195" y="75">1</text>
<text x="254" y="80">&amp;</text>
<text x="203" y="142">&amp;</text>
<text x="360" y="160">&amp;</text>
<text x="227" y="174">&amp;</text>
<text x="256" y="192">&amp;</text>
<text x="330" y="211">T1</text>
<text x="302" y="222">&amp;</text>
<text x="327" y="222">TON</text>
<text x="226" y="227">=1</text>
<text x="257" y="232">1</text>
<text x="322" y="243">0,01-10с</text>
<text x="211" y="254">1</text>
<text x="338" y="278">T2</text>
<text x="337" y="288">TP</text>
<text x="369" y="291">1</text>
<text x="339" y="304">R</text>
<text x="330" y="315">0,05-10с</text>
<text x="256" y="328">&amp;</text>
<text x="339" y="326">S</text>
<text x="351" y="326">Q1</text>
<text x="195" y="334">1</text>
<text x="302" y="334">1</text>
<text x="338" y="342">R1</text>
<text x="338" y="371">T3</text>
<text x="337" y="382">TP</text>
<text x="369" y="385">1</text>
<text x="249" y="395">1</text>
<text x="339" y="398">R</text>
<text x="302" y="411">1</text>
<text x="330" y="408">0,05-10с</text>
<text x="339" y="419">S</text>
<text x="351" y="419">Q1</text>
<text x="203" y="422">1</text>
<text x="256" y="427">&amp;</text>
<text x="338" y="435">R1</text>
<text x="252" y="455">T4</text>
<text x="232" y="465">&amp;</text>
<text x="250" y="465">TON</text>
<text x="250" y="485">0-1с</text>
</g>
<text font-size="6.7" fill="#0f0" x="256" y="286">&amp;</text>
<g font-size="6.5">
<text x="194" y="45">SGF1</text>
<text x="25" y="53">SGF1</text>
<text x="175" y="128">SGF1</text>
<text x="300" y="286">SGF2</text>
<text x="215" y="326">SGF3</text>
<text x="300" y="379">SGF4</text>
<text x="194" y="462">SGF5</text>
</g>
<g font-size="4.7">
<text x="182" y="50">&quot;0&quot;</text>
<text x="194" y="53">0</text>
<text x="14" y="58">&quot;0&quot;</text>
<text x="182" y="58">&quot;1&quot;</text>
<text x="26" y="61">0</text>
<text x="194" y="61">1</text>
<text x="26" y="69">1</text>
<text x="164" y="133">&quot;0&quot;</text>
<text x="176" y="136">0</text>
<text x="163" y="141">&quot;1&quot;</text>
<text x="176" y="144">1</text>
<text x="312" y="293">1</text>
<text x="312" y="301">0</text>
<text x="205" y="330">&quot;0&quot;</text>
<text x="216" y="333">0</text>
<text x="216" y="341">1</text>
<text x="312" y="387">1</text>
<text x="312" y="395">0</text>
<text x="184" y="467">&quot;0&quot;</text>
<text x="194" y="469">0</text>
<text x="194" y="477">1</text>
</g>
<text font-size="4.7" fill="#f0f" x="14" y="66">&quot;1&quot;</text>
</svg>
